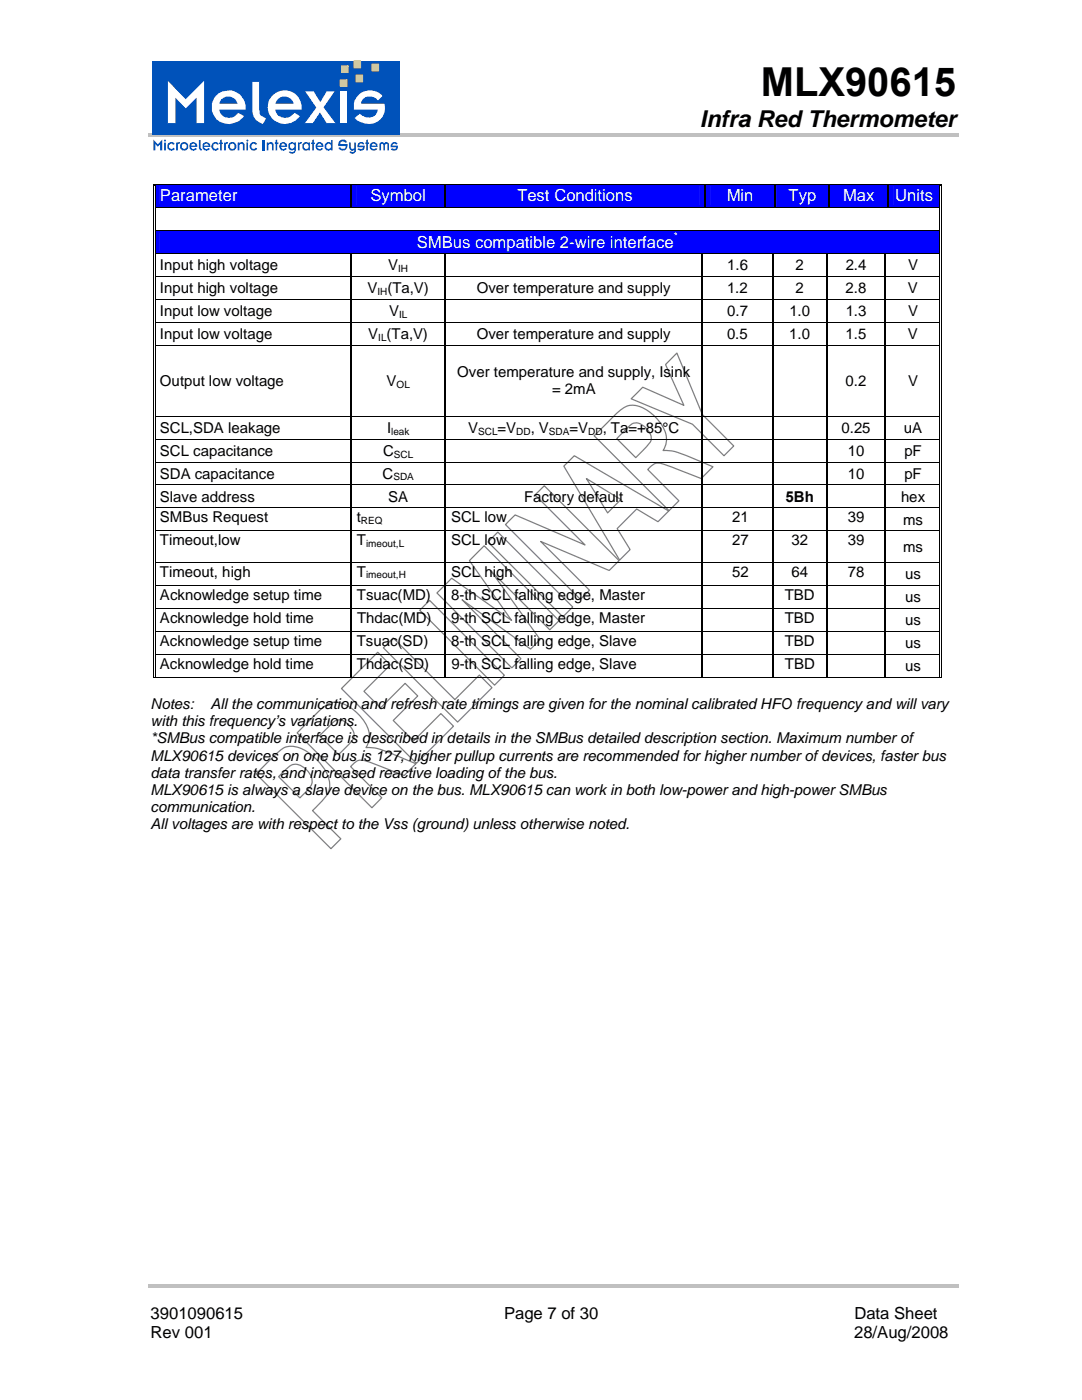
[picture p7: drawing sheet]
<svg xmlns="http://www.w3.org/2000/svg" width="216mm" height="279mm" viewBox="0 0 216 279" stroke-linecap="round" stroke-linejoin="round" font-family="sans-serif">
<g fill="none" stroke="#808080" stroke-width=".25">
<path d="M125.9 79.6l2.3-2.3 8.3 3.6-3.7-8.2 2.3-2.2 5 12.2 6.3 6.3-1.9 2-6.3-6.3zM106.8 98.8l1.8-1.9 14.9 15-1.9 2-13.7-5.8 9.7 9.7-1.8 1.8-14.9-14.9 1.9-1.9 13.9 6zM112.5 93l2.1-2 18.8 11-2.1 2.1-4.3-2.5-3.9 3.9 2.6 4.2-2.1 2.1zM117 95.5l6.9 4.2-2.7 2.7zM118.6 87l2.6-2.6a12.9 12.9 0 0 1 4.2-3.4 6.6 6.6 0 0 1 5.8 2.7 5 5 0 0 1 1.1 6.2 13.3 13.3 0 0 1 6.4 1.8l3.6 1.5-2.4 2.3-5.4-2.1a7.4 7.4 0 0 0-3.7-.9l-.8 .5-.8 .7 6.3 6.2-2 2zM124.6 86l.4-.4a2.18 2.18 0 0 1 2.7-1 3.4 3.4 0 0 1 2.2 3.3l-.7 1-2.3 2.4-3.8-3.8zM87.2 118.3l2.9-2.9 12 8.4-8.4-11.9 2.9-3 14.9 15-1.8 1.8-11.7-11.8 9.8 13.7-.4 .4-1.5 1.5-13.7-9.8 11.7 11.8-1.8 1.8zM97.4 108.2l1.9-2 15 14.9-2 2zM70.3 135.2l5.1-5 2.5 2.5-5.3 5.3 3.3 3.3 4.9-4.9 2.6 2.5-4.9 4.9 4 4 5.5-5.4 2.5 2.5-7.4 7.4-15-14.9zM76.5 129.3l2-2 12.3 12.3 4.9-4.9 2.5 2.5-6.9 6.9zM84.4 121.1l1.3-1.3 14.9 15-1.9 1.9-14.9-14.9zM54.3 151.3a6 6 0 0 1 3.4-2.3 7.6 7.6 0 0 1 5.9 3 6 6 0 0 1 1.9 6.2l-1.1 1.4-2 2.2 5.6 5.6-2 2-14.9-14.9z"/>
<path d="M55.8 154.8l.5-.5a4.1 4.1 0 0 1 2.8-1.8 3.8 3.8 0 0 1 3.1 3.9 9.8 9.8 0 0 1-2.4 2.8l-4.2-4.2zM61.9 143.7a13.5 13.5 0 0 1 4.2-3.5 6.7 6.7 0 0 1 5.8 2.8 5 5 0 0 1 1.1 6.2 11.3 11.3 0 0 1 5.9 1.5l4.1 1.7-2.4 2.4-5.4-2.2a7 7 0 0 0-3.7-.8l-.5 .2-1 1 6.2 6.2-2 2-14.9-14.9zM63.8 146.8l1.2-1.2a5.5 5.5 0 0 1 2.4-1.9 3.6 3.6 0 0 1 3.3 3.2 7.8 7.8 0 0 1-2.6 3.1l-.5 .6z"/>
</g>
<g fill="#c0c0c0">
<path d="M29.5 26.6h161.8v.7h-161.8z"/>
<path d="M29.5 256.3h161.8v.7h-161.8z"/>
</g>
<g fill="#fff">
<path d="M34 16.3l3.5 3.7 3.6-3.7v8.2h-1.5v-4.9l-2.1 2.1-2-2.1v4.9h-1.5z" fill-rule="evenodd"/>
<path d="M43.4 19.2a3.3 3.3 0 0 1 3.9-.7 3.3 3.3 0 0 1 1.9 3.4h-5.2a2.05 2.05 0 0 0 1.6 1.6 2.05 2.05 0 0 0 2.2-.9l1.1 .6a3.5 3.5 0 0 1-6.1-.6 3.1 3.1 0 0 1 .6-3.4zM44.6 19.7l-.6 1.1h3.7a1.91 1.91 0 0 0-3.1-1.1z" fill-rule="evenodd"/>
<path d="M50.5 16.5h1.4v5.6a1.51 1.51 0 0 0 1.3 1.5l-.6 1.2-.5-.3a2.44 2.44 0 0 1-1.6-2.2z" fill-rule="evenodd"/>
<path d="M54.2 19.4a3.4 3.4 0 0 1 3.9-1 3.4 3.4 0 0 1 2.1 3.5h-5.2a2.05 2.05 0 0 0 1.6 1.6 2.05 2.05 0 0 0 2.1-.9l1.2 .6a3.6 3.6 0 0 1-6.2-.5 3.3 3.3 0 0 1 .5-3.3zM55.7 19.7l-.5 .5-.2 .6h3.6a1.91 1.91 0 0 0-2.9-1.1z" fill-rule="evenodd"/>
<path d="M60.8 18.3h1.7l1.3 2.1 1.3-2.1h1.5l-2.1 3.1 2.2 3.1h-1.7l-1.2-2.1-1.5 2.1h-1.5l2.2-3z" fill-rule="evenodd"/>
<path d="M71.2 19.1a3.5 3.5 0 0 1 4.8 .2l-.9 .8a1.93 1.93 0 0 0-3.2 .1l-.2 .6h4.6a3.2 3.2 0 0 1-1.1 3.4 3.2 3.2 0 0 1-3.6 .1l-1.1-.7 1.1-.9a2.01 2.01 0 0 0 3.4-.4v-.3h-4.6a3.1 3.1 0 0 1 .8-2.9z" fill-rule="evenodd"/>
</g>
<path d="M67.7 18.3h1.4v6.2h-1.4z" fill="#fff"/>
<path d="M30.4 12.2h49.3v14.7h-49.3z" fill="#0052ba"/>
<g fill="#fff">
<path d="M33.5 16.2l3.6 3.6 3.6-3.6v8.4h-1.5v-5.1l-2.1 2.2-2.1-2.2v5.1h-1.5z" fill-rule="evenodd"/>
<path d="M43.2 19a3.4 3.4 0 0 1 3.9-.6 3.4 3.4 0 0 1 1.9 3.5h-5.2a2.01 2.01 0 0 0 1.6 1.6 2.01 2.01 0 0 0 2.1-1l1.2 .7a3.6 3.6 0 0 1-6-.1 3.3 3.3 0 0 1 .5-4.1zM44.2 19.8l-.4 .9h3.6a1.97 1.97 0 0 0-3.2-.9z" fill-rule="evenodd"/>
<path d="M50.4 16.3h1.3l.1 6.4 .2 .4 1.1 .5-.6 1.2-.5-.3a2.48 2.48 0 0 1-1.6-2.2z" fill-rule="evenodd"/>
<path d="M54.1 19.4a3.4 3.4 0 0 1 4-1.1 3.4 3.4 0 0 1 2.1 3.6h-5.3a2.07 2.07 0 0 0 1.7 1.6 2.07 2.07 0 0 0 2.1-1l1.2 .7a3.5 3.5 0 0 1-4.2 1.3 3.5 3.5 0 0 1-2.2-3.7l.1-.7zM55.4 19.8l-.5 .9h3.7a1.89 1.89 0 0 0-3.2-.9z" fill-rule="evenodd"/>
<path d="M60.9 18.2h1.7l1.3 2.2 1.3-2.2h1.6l-2.2 3.2 2.4 3.2h-1.8l-1.4-2.2-1.4 2.2h-1.6l2.3-3.1z" fill-rule="evenodd"/>
<path d="M71.9 18.6a3.4 3.4 0 0 1 4.4 .6l-.9 .9a1.95 1.95 0 0 0-3.3 .3v.3h4.7a3.3 3.3 0 0 1-1.3 3.5 3.3 3.3 0 0 1-3.6 .1l-.7-.3-.4-.4 1-.9a2.14 2.14 0 0 0 3.3-.1l.3-.7h-4.7a2.96 2.96 0 0 1 1.2-3.3z" fill-rule="evenodd"/>
</g>
<path d="M67.9 18.2h1.4v6.4h-1.4z" fill="#fff"/>
<path d="M67.9 15.9h1.4v1.4h-1.4z" fill="#fad716"/>
<path d="M67.9 15.9h1.4v1.4h-1.4z" fill="none" stroke="#fad716" stroke-width=".2"/>
<path d="M68.1 13.1h1.4v1.4h-1.4z" fill="#fad716"/>
<path d="M68.1 13.1h1.4v1.4h-1.4z" fill="none" stroke="#fad716" stroke-width=".2"/>
<path d="M71 15h1.4v1.3h-1.4z" fill="#fad716"/>
<path d="M71 15h1.4v1.3h-1.4z" fill="none" stroke="#fad716" stroke-width=".2"/>
<path d="M74.2 12.8h1.3v1.4h-1.3z" fill="#fad716"/>
<path d="M74.2 12.8h1.3v1.4h-1.3z" fill="none" stroke="#fad716" stroke-width=".2"/>
<path d="M70.6 12.2h1.4v1.3h-1.4z" fill="#fad716"/>
<path d="M70.6 12.2h1.4v1.3h-1.4z" fill="none" stroke="#fad716" stroke-width=".2"/>
<g fill="#0052ba">
<path d="M30.6 27.9l.9 .9 .9-.9v2.1h-.4v-1.3l-.5 .6-.5-.6v1.3h-.4z" fill-rule="evenodd"/>
<path d="M32.8 28.4h.3v1.6h-.3zM32.9 27.9h.2l-.1 .4-.2-.1z" fill-rule="evenodd"/>
<path d="M33.6 28.6a.76 .76 0 0 1 1.2 .1l-.4 .1a.4 .4 0 0 0-.4-.1 .4 .4 0 0 0-.3 .3v.4a.46 .46 0 0 0 .4 .4 .46 .46 0 0 0 .5-.3l.2 .2-.1 .2a.82 .82 0 0 1-1.3-.4v-.6z" fill-rule="evenodd"/>
<path d="M35.2 28.4h.3v.2l.1-.3h.3l-.1 .4h-.1l-.2 .1v1.2h-.3z" fill-rule="evenodd"/>
<path d="M35.9 29.2a.86 .86 0 0 1 1.7 0 .86 .86 0 0 1-1.7 0zM36.3 28.9v.5l.1 .2a.55 .55 0 0 0 .8-.2l-.1-.5a.46 .46 0 0 0-.8 0z" fill-rule="evenodd"/>
<path d="M38 28.6a.83 .83 0 0 1 .9-.1 .83 .83 0 0 1 .5 .8h-1.3a.51 .51 0 0 0 .4 .4 .51 .51 0 0 0 .5-.2l.3 .2a.86 .86 0 0 1-1.3 .2 .86 .86 0 0 1 0-1.3zM38.3 28.7l-.2 .4h.9a.45 .45 0 0 0-.7-.4z" fill-rule="evenodd"/>
<path d="M39.7 27.9h.3v1.7l.3 .2-.1 .3-.5-.5z" fill-rule="evenodd"/>
<path d="M40.6 28.6a.88 .88 0 0 1 .9-.1 .88 .88 0 0 1 .5 .8h-1.3a.48 .48 0 0 0 .4 .5 .48 .48 0 0 0 .5-.3l.3 .2-.2 .2a.84 .84 0 0 1-1.3-.4v-.6zM40.9 28.7l-.2 .4h.9a.45 .45 0 0 0-.7-.4z" fill-rule="evenodd"/>
<path d="M42.4 28.6l.1-.1a.88 .88 0 0 1 1.2 .2l-.3 .2a.49 .49 0 0 0-.8 0 .49 .49 0 0 0 .1 .7 .42 .42 0 0 0 .7-.1l.3 .2a.86 .86 0 0 1-1.3 .1 .86 .86 0 0 1 0-1.2z" fill-rule="evenodd"/>
<path d="M43.9 27.9h.3v.5h.3v.3h-.3v1.3h-.3v-1.3h-.1v-.3h.1z" fill-rule="evenodd"/>
<path d="M44.7 28.4h.3v.2l.2-.3 .3 .1-.1 .3h-.1l-.3 .1v1.2h-.3z" fill-rule="evenodd"/>
<path d="M45.5 29.2a.85 .85 0 0 1 1.7 0 .85 .85 0 0 1-1.7 0zM45.9 28.9v.2a.45 .45 0 0 0 .3 .6 .45 .45 0 0 0 .6-.3v-.4a.47 .47 0 0 0-.4-.4 .47 .47 0 0 0-.5 .3z" fill-rule="evenodd"/>
<path d="M47.4 28.4l.4 .1a.57 .57 0 0 1 1 .2v1.3h-.3v-1.2a.4 .4 0 0 0-.4-.1 .4 .4 0 0 0-.3 .3v1h-.4z" fill-rule="evenodd"/>
<path d="M49.2 28.4h.3v1.6h-.3zM49.3 27.9h.3l-.2 .4-.2-.2z" fill-rule="evenodd"/>
<path d="M50.1 28.6l.4-.3h.3l.5 .4-.3 .2a.5 .5 0 0 0-.7 0 .5 .5 0 0 0 0 .7 .5 .5 0 0 0 .7-.1l.3 .2a.86 .86 0 0 1-1.2 .2 .86 .86 0 0 1 0-1.3z" fill-rule="evenodd"/>
</g>
<path d="M52.7 27.9v2.1" fill="none" stroke="#0052ba" stroke-width=".4"/>
<g fill="#0052ba">
<path d="M53.2 28.4l.4 .1a.57 .57 0 0 1 1 .2v1.3h-.3v-1.1a.43 .43 0 0 0-.7 .1v1h-.4z" fill-rule="evenodd"/>
<path d="M55 27.9h.3v.5h.2v.3h-.2v1.3h-.3v-1.3h-.2z" fill-rule="evenodd"/>
<path d="M55.9 28.6a.81 .81 0 0 1 1-.2 .81 .81 0 0 1 .4 .9h-1.2l.1 .3a.47 .47 0 0 0 .8-.1l.2 .2a.86 .86 0 0 1-1.2 .1 .86 .86 0 0 1-.1-1.2zM56.3 28.7l-.2 .4h.8l-.2-.4z" fill-rule="evenodd"/>
<path d="M57.6 28.7a.7 .7 0 0 1 1.1-.1v-.2h.4v1.5a.78 .78 0 0 1-.6 .8 .78 .78 0 0 1-.9-.4l.3-.1 .1 .1h.5l.2-.2v-.3a.69 .69 0 0 1-1.1-.3zM58 28.7l-.1 .3v.5a.43 .43 0 0 0 .5 .2 .43 .43 0 0 0 .3-.3l-.1-.7z" fill-rule="evenodd"/>
<path d="M59.5 28.4h.3v.2l.1-.3 .4 .1-.2 .3h-.1l-.2 .1v1.2h-.3z" fill-rule="evenodd"/>
<path d="M60.4 28.7l.5-.4 .5 .1 .1 .2v-.2h.3v1.6l-.4-.1a.68 .68 0 0 1-1.1-.4zM60.8 28.7l-.2 .3v.4a.49 .49 0 0 0 .8 .1 .49 .49 0 0 0-.1-.8z" fill-rule="evenodd"/>
<path d="M62.3 27.9h.3v.5h.2v.3h-.2v1.3h-.3v-1.3h-.2v-.3h.2z" fill-rule="evenodd"/>
<path d="M63.2 28.6a.81 .81 0 0 1 .9-.1 .81 .81 0 0 1 .5 .8h-1.2l.1 .4 .4 .1 .3-.3 .3 .2-.2 .2a.86 .86 0 0 1-1.2-.1 .86 .86 0 0 1 .1-1.2zM63.4 28.9v.2h.8l-.3-.4h-.3z" fill-rule="evenodd"/>
<path d="M65.1 28.5l.2-.2h.4l.4 .3v-.7h.3v2.1h-.3l-.1-.1-.5 .2-.6-.4-.1-.8zM65.1 29v.4a.47 .47 0 0 0 .7 .2 .47 .47 0 0 0 .2-.6 .47 .47 0 0 0-.7-.2z" fill-rule="evenodd"/>
<path d="M67.7 28.2l.2-.2a.87 .87 0 0 1 1.1 0l.3 .3-.4 .2a.54 .54 0 0 0-.6-.3 .54 .54 0 0 0-.4 .5h1.4a1.01 1.01 0 0 1-.5 1.3 1.01 1.01 0 0 1-1.3-.5l.3-.1 .4 .3h.5l.3-.6h-1.5z" fill-rule="evenodd"/>
<path d="M69.7 28.4h.3v1.1a.43 .43 0 0 0 .7 0v-1.1h.3v1.8l-.4 .4a.69 .69 0 0 1-.9-.3l.3-.1 .1 .1h.4l.2-.4a.56 .56 0 0 1-.6 .2 .56 .56 0 0 1-.4-.5z" fill-rule="evenodd"/>
<path d="M71.5 28.6l.4-.3h.4l.4 .4-.3 .2-.1-.2h-.4l-.3 .4h1.2a.84 .84 0 0 1-.5 .9 .84 .84 0 0 1-1-.2l.3-.2a.5 .5 0 0 0 .8-.2h-1.1z" fill-rule="evenodd"/>
<path d="M73.1 27.9h.3v.5h.2v.3h-.2v1.3h-.3v-1.3h-.2v-.3h.2z" fill-rule="evenodd"/>
<path d="M74 28.6a.88 .88 0 0 1 .9-.1 .88 .88 0 0 1 .5 .8h-1.3a.51 .51 0 0 0 .4 .4 .51 .51 0 0 0 .5-.2l.3 .2-.2 .2a.84 .84 0 0 1-1.3-.4v-.6zM74.3 28.7l-.2 .4h.9a.45 .45 0 0 0-.7-.4z" fill-rule="evenodd"/>
<path d="M75.8 28.6a.47 .47 0 0 1 .5-.3 .47 .47 0 0 1 .4 .4 .49 .49 0 0 1 .5-.4 .49 .49 0 0 1 .4 .4v1.3h-.3v-1.3h-.2l-.3 .2v1.1h-.3v-1.2l-.2-.1-.3 .1v1.2h-.3z" fill-rule="evenodd"/>
<path d="M78.2 28.6a.77 .77 0 0 1 1.1 .1l-.2 .2-.2-.2h-.4l-.2 .4h1.1a.79 .79 0 0 1-.4 .9 .79 .79 0 0 1-1-.2l.3-.3a.43 .43 0 0 0 .4 .3 .43 .43 0 0 0 .4-.4h-1.2v-.4z" fill-rule="evenodd"/>
</g>
<g fill="#00f">
<path d="M31 37h38.9v4.3h-38.9z"/>
<path d="M31.9 37h37v3.8h-37z"/>
<path d="M70.2 37h18.6v4.3h-18.6z"/>
<path d="M71.2 37h16.5v3.8h-16.5z"/>
<path d="M89 37h51.5v4.3h-51.5z"/>
<path d="M90 37h49.5v3.8h-49.5z"/>
<path d="M140.8 37h13.8v4.3h-13.8z"/>
<path d="M141.8 37h11.8v3.8h-11.8z"/>
<path d="M154.9 37h10.5v4.3h-10.5z"/>
<path d="M155.9 37h8.4v3.8h-8.4z"/>
<path d="M165.6 37h11.5v4.3h-11.5z"/>
<path d="M166.6 37h9.4v3.8h-9.4z"/>
<path d="M177.3 37h10.1v4.3h-10.1z"/>
<path d="M178.4 37h8.1v3.8h-8.1z"/>
</g>
<g fill="#000">
<path d="M30.5 37h.2zM30.9 37h.1zM69.9 36.8h.3v.2h-.3zM88.8 36.8h.2v.2h-.2zM140.5 36.8h.3v.2h-.3zM154.6 36.8h.3v.2h-.3zM165.4 36.8h.2v.2h-.2zM177.1 36.8h.2v.2h-.2zM187.4 37h.2zM187.4 36.8h.5v.2h-.5zM187.7 37h.2zM30.5 41.3h.2v.2h-.2z"/>
<path d="M30.9 41.3h.1v.2h-.1zM187.4 41.3h.2v.2h-.2zM187.7 41.3h.2v.2h-.2z"/>
</g>
<path d="M30.5 36.9h39.4M70.2 36.9h18.6M88.9 37v4.3M89 36.9h51.5M140.6 37v4.3M140.8 36.9h13.8M154.7 37v4.3M154.9 36.9h10.5M165.5 37v4.3M165.6 36.9h11.5M177.2 37v4.3M177.3 36.9h10.1" fill="none" stroke="#000" stroke-width=".23"/>
<path d="M31 37h38.9M70.2 37h18.6M89 37h51.5M140.8 37h13.8M154.9 37h10.5M165.6 37h11.5M177.3 37h10.1" fill="none" stroke="#00f" stroke-width=".2"/>
<path d="M30.6 37v4.3M30.9 37v4.3M187.5 37v4.3M187.8 37v4.3M30.6 41.5v4.4M30.9 41.5v4.4M31 41.4h156.4M187.5 41.5v4.4M187.8 41.5v4.4" fill="none" stroke="#000" stroke-width=".2"/>
<path d="M70 37v4.3" fill="none" stroke="#000" stroke-width=".25"/>
<g fill="#00f">
<path d="M31 46.1h156.4v4.4h-156.4z"/>
<path d="M31.9 46.4h154.6v3.8h-154.6z"/>
</g>
<g fill="#000">
<path d="M30.5 45.9h.2v.2h-.2zM30.5 50.5h.2v.2h-.2zM30.5 55.1h.2v.1h-.2zM30.5 59.7h.2v.1h-.2zM30.9 45.9h.1v.2h-.1zM30.9 50.5h.1v.2h-.1zM30.9 55.1h.1v.1h-.1zM30.9 59.7h.1v.1h-.1zM187.4 45.9h.2v.2h-.2zM187.4 50.5h.2v.2h-.2zM187.4 55.1h.2v.1h-.2zM187.4 59.7h.2v.1h-.2z"/>
<path d="M187.7 45.9h.2v.2h-.2zM187.7 50.5h.2v.2h-.2zM187.7 55.1h.2v.1h-.2zM187.7 59.7h.2v.1h-.2zM30.5 64.2h.2v.2h-.2zM30.5 68.8h.2v.2h-.2zM30.9 64.2h.1v.2h-.1zM30.9 68.8h.1v.2h-.1zM187.4 64.2h.2v.2h-.2zM187.4 68.8h.2v.2h-.2zM187.7 64.2h.2v.2h-.2zM187.7 68.8h.2v.2h-.2z"/>
<path d="M30.5 83h.2v.1h-.2zM30.5 87.5h.2v.2h-.2zM30.5 92.1h.2v.2h-.2zM30.5 96.7h.2v.2h-.2zM30.9 83h.1v.1h-.1zM30.9 87.5h.1v.2h-.1zM30.9 92.1h.1v.2h-.1zM30.9 96.7h.1v.2h-.1zM187.4 83h.2v.1h-.2zM187.4 87.5h.2v.2h-.2zM187.4 92.1h.2v.2h-.2zM187.4 96.7h.2v.2h-.2z"/>
<path d="M187.7 83h.2v.1h-.2zM187.7 87.5h.2v.2h-.2zM187.7 92.1h.2v.2h-.2zM187.7 96.7h.2v.2h-.2zM30.5 101.3h.2v.2h-.2zM30.5 105.9h.2v.1h-.2zM30.5 112.2h.2v.1h-.2zM30.5 116.8h.2v.1h-.2zM30.9 101.3h.1v.2h-.1zM30.9 105.9h.1v.1h-.1zM30.9 112.2h.1v.1h-.1zM30.9 116.8h.1v.1h-.1z"/>
<path d="M187.4 101.3h.2v.2h-.2zM187.4 105.9h.2v.1h-.2zM187.4 112.2h.2v.1h-.2zM187.4 116.8h.2v.1h-.2zM187.7 101.3h.2v.2h-.2zM187.7 105.9h.2v.1h-.2zM187.7 112.2h.2v.1h-.2zM187.7 116.8h.2v.1h-.2zM30.5 121.3h.2v.2h-.2zM30.5 125.9h.2v.2h-.2zM30.5 130.5h.2v.2h-.2zM30.9 121.3h.1v.2h-.1z"/>
<path d="M30.9 125.9h.1v.2h-.1zM30.9 130.5h.1v.2h-.1zM187.4 121.3h.2v.2h-.2zM187.4 125.9h.2v.2h-.2zM187.4 130.5h.2v.2h-.2zM187.4 135.1h.5v.2h-.5zM187.7 121.3h.2v.2h-.2zM187.7 125.9h.2v.2h-.2zM187.7 130.5h.2v.2h-.2z"/>
</g>
<g fill="none" stroke="#000" stroke-width=".2">
<path d="M30.6 46.1v4.4M30.6 50.7v4.4M30.6 55.2v4.5M30.6 59.8v4.4M30.9 46.1v4.4M30.9 50.7v4.4M30.9 55.2v4.5M30.9 59.8v4.4M31 46h156.4M31 50.6h156.4M31 55.2h156.4M31 59.7h156.4"/>
<path d="M187.5 46.1v4.4M187.5 50.7v4.4M187.5 55.2v4.5M187.5 59.8v4.4M187.8 46.1v4.4M187.8 50.7v4.4M187.8 55.2v4.5M187.8 59.8v4.4M30.6 64.4v4.4M30.6 69v14M30.9 64.4v4.4M30.9 69v14"/>
<path d="M31 64.3h156.4M31 68.9h156.4M187.5 64.4v4.4M187.5 69v14M187.8 64.4v4.4M187.8 69v14M30.6 83.1v4.4M30.6 87.7v4.4M30.6 92.3v4.4M30.6 96.9v4.4M30.9 83.1v4.4M30.9 87.7v4.4"/>
<path d="M30.9 92.3v4.4M30.9 96.9v4.4M31 83h156.4M31 87.6h156.4M31 92.2h156.4M31 96.8h156.4M187.5 83.1v4.4M187.5 87.7v4.4M187.5 92.3v4.4M187.5 96.9v4.4M187.8 83.1v4.4M187.8 87.7v4.4"/>
<path d="M187.8 92.3v4.4M187.8 96.9v4.4M30.6 101.5v4.4M30.6 106v6.2M30.6 112.3v4.5M30.6 116.9v4.4M30.9 101.5v4.4M30.9 106v6.2M30.9 112.3v4.5M30.9 116.9v4.4M31 101.4h156.4M31 105.9h156.4"/>
<path d="M31 112.3h156.4M31 116.8h156.4M187.5 101.5v4.4M187.5 106v6.2M187.5 112.3v4.5M187.5 116.9v4.4M187.8 101.5v4.4M187.8 106v6.2M187.8 112.3v4.5M187.8 116.9v4.4M30.5 135.2h156.9M30.6 121.5v4.4"/>
<path d="M30.6 126.1v4.4M30.6 130.7v4.4M30.9 121.5v4.4M30.9 126.1v4.4M30.9 130.7v4.4M31 121.4h156.4M31 126h156.4M31 130.6h156.4M187.5 121.5v4.4M187.5 126.1v4.4M187.5 130.7v4.4M187.8 121.5v4.4"/>
<path d="M187.8 126.1v4.4M187.8 130.7v4.4"/>
</g>
<g fill="none" stroke="#000" stroke-width=".25">
<path d="M70 50.7v4.4M70 55.2v4.5M70 59.8v4.4M140.1 50.7v4.4M140.1 55.2v4.5M140.1 59.8v4.4M154.2 50.7v4.4M154.2 55.2v4.5M154.2 59.8v4.4M70 64.4v4.4M70 69v14M140.1 64.4v4.4"/>
<path d="M140.1 69v14M154.2 64.4v4.4M154.2 69v14M70 83.1v4.4M70 87.7v4.4M70 92.3v4.4M70 96.9v4.4M140.1 83.1v4.4M140.1 87.7v4.4M140.1 92.3v4.4M140.1 96.9v4.4M154.2 83.1v4.4"/>
<path d="M154.2 87.7v4.4M154.2 92.3v4.4M154.2 96.9v4.4M70 101.5v4.4M70 106v6.2M70 112.3v4.5M70 116.9v4.4M140.1 101.5v4.4M140.1 106v6.2M140.1 112.3v4.5M140.1 116.9v4.4M154.2 101.5v4.4"/>
<path d="M154.2 106v6.2M154.2 112.3v4.5M154.2 116.9v4.4M70 121.5v4.4M70 126.1v4.4M70 130.7v4.4M140.1 121.5v4.4M140.1 126.1v4.4M140.1 130.7v4.4M154.2 121.5v4.4M154.2 126.1v4.4M154.2 130.7v4.4"/>
</g>
<g fill="none" stroke="#000" stroke-width=".23">
<path d="M88.9 50.7v4.4M88.9 55.2v4.5M88.9 59.8v4.4M164.9 50.7v4.4M164.9 55.2v4.5M164.9 59.8v4.4M176.7 50.7v4.4M176.7 55.2v4.5M176.7 59.8v4.4M88.9 64.4v4.4M88.9 69v14M164.9 64.4v4.4"/>
<path d="M164.9 69v14M176.7 64.4v4.4M176.7 69v14M88.9 83.1v4.4M88.9 87.7v4.4M88.9 92.3v4.4M88.9 96.9v4.4M164.9 83.1v4.4M164.9 87.7v4.4M164.9 92.3v4.4M164.9 96.9v4.4M176.7 83.1v4.4"/>
<path d="M176.7 87.7v4.4M176.7 92.3v4.4M176.7 96.9v4.4M88.9 101.5v4.4M88.9 106v6.2M88.9 112.3v4.5M88.9 116.9v4.4M164.9 101.5v4.4M164.9 106v6.2M164.9 112.3v4.5M164.9 116.9v4.4M176.7 101.5v4.4"/>
<path d="M176.7 106v6.2M176.7 112.3v4.5M176.7 116.9v4.4M88.9 121.5v4.4M88.9 126.1v4.4M88.9 130.7v4.4M164.9 121.5v4.4M164.9 126.1v4.4M164.9 130.7v4.4M176.7 121.5v4.4M176.7 126.1v4.4M176.7 130.7v4.4"/>
</g>
<text font-size="8" x="151.8" y="19.2">MLX90615</text>
<text font-size="4.6" x="139.7" y="25.3">Infra Red Thermometer</text>
<g font-size="3.3" fill="#fff">
<text x="31.9" y="40.1">Parameter</text>
<text x="73.9" y="40.1">Symbol</text>
<text x="103.2" y="40.1">Test Conditions</text>
<text x="145" y="40.1">Min</text>
<text x="157.4" y="40.1">Typ</text>
<text x="168.2" y="40.1">Max</text>
<text x="178.6" y="40.1">Units</text>
<text x="83.2" y="49.5">SMBus compatible 2-wire interface</text>
</g>
<g font-size="3.3">
<text x="30.1" y="263.1">3901090615</text>
<text x="100.6" y="263.1">Page 7 of 30</text>
<text x="170.5" y="263.1">Data Sheet</text>
<text x="30.1" y="267">Rev 001</text>
<text x="170.5" y="267">28/Aug/2008</text>
</g>
<g font-size="3">
<text x="31.9" y="53.9">Input high voltage</text>
<text x="77.5" y="53.9">V</text>
<text x="145.1" y="53.9">1.6</text>
<text x="158.8" y="53.9">2</text>
<text x="168.7" y="53.9">2.4</text>
<text x="181.2" y="53.9">V</text>
<text x="31.9" y="58.5">Input high voltage</text>
<text x="73.3" y="58.5">V (Ta,V)</text>
<text x="95.1" y="58.5">Over temperature and supply</text>
<text x="145.1" y="58.5">1.2</text>
<text x="158.7" y="58.5">2</text>
<text x="168.7" y="58.5">2.8</text>
<text x="181.2" y="58.5">V</text>
<text x="31.9" y="63.1">Input low voltage</text>
<text x="77.6" y="63.1">V</text>
<text x="145.1" y="63.1">0.7</text>
<text x="157.5" y="63.1">1.0</text>
<text x="168.7" y="63.1">1.3</text>
<text x="181.2" y="63.1">V</text>
<text x="31.9" y="67.7">Input low voltage</text>
<text x="73.5" y="67.7">V (Ta,V)</text>
<text x="95.1" y="67.7">Over temperature and supply</text>
<text x="145.1" y="67.7">0.5</text>
<text x="157.5" y="67.7">1.0</text>
<text x="168.7" y="67.7">1.5</text>
<text x="181.2" y="67.7">V</text>
<text x="31.9" y="77">Output low voltage</text>
<text x="77.1" y="77">V</text>
<text x="91.2" y="75.3">Over temperature and supply, Isink</text>
<text x="168.7" y="77">0.2</text>
<text x="181.2" y="77">V</text>
<text x="110.2" y="78.7">= 2mA</text>
<text x="31.9" y="86.4">SCL,SDA leakage</text>
<text x="77.2" y="86.4">I</text>
<text x="93.4" y="86.4">V</text>
<text x="99.3" y="86.4">=V</text>
<text x="105.9" y="86.4">, V</text>
<text x="113.7" y="86.4">=V</text>
<text x="120.3" y="86.4">, Ta=+85°C</text>
<text x="167.9" y="86.4">0.25</text>
<text x="180.4" y="86.4">uA</text>
<text x="31.9" y="91">SCL capacitance</text>
<text x="31.9" y="95.5">SDA capacitance</text>
<text x="76.3" y="95.5">C</text>
<text x="76.5" y="91">C</text>
<text x="169.2" y="95.5">10</text>
<text x="169.2" y="91">10</text>
<text x="180.5" y="95.5">pF</text>
<text x="180.5" y="91">pF</text>
<text x="31.9" y="100.1">Slave address</text>
<text x="77.5" y="100.1">SA</text>
<text x="104.6" y="100.1">Factory default</text>
<text x="156.8" y="100.1">5Bh</text>
<text x="179.8" y="100.1">hex</text>
<text x="31.9" y="104.2">SMBus Request</text>
<text x="71.2" y="104.2">t</text>
<text x="90" y="104.2">SCL low</text>
<text x="146.1" y="104.2">21</text>
<text x="169.2" y="104.2">39</text>
<text x="180.2" y="104.7">ms</text>
<text x="31.9" y="108.8">Timeout,low</text>
<text x="71.2" y="108.8">T</text>
<text x="90" y="108.8">SCL low</text>
<text x="146.1" y="108.8">27</text>
<text x="157.9" y="108.8">32</text>
<text x="169.2" y="108.8">39</text>
<text x="180.2" y="110.2">ms</text>
<text x="31.9" y="115.1">Timeout, high</text>
<text x="31.9" y="119.7">Acknowledge setup time</text>
<text x="71.2" y="119.7">Tsuac(MD)</text>
<text x="71.2" y="115.1">T</text>
<text x="90" y="115.1">SCL high</text>
<text x="90.1" y="119.7">8-th SCL falling edge, Master</text>
<text x="146.1" y="115.1">52</text>
<text x="156.6" y="119.7">TBD</text>
<text x="157.9" y="115.1">64</text>
<text x="169.2" y="115.1">78</text>
<text x="180.6" y="115.6">us</text>
<text x="31.9" y="124.3">Acknowledge hold time</text>
<text x="71.2" y="124.3">Thdac(MD)</text>
<text x="90" y="124.3">9-th SCL falling edge, Master</text>
<text x="156.6" y="124.3">TBD</text>
<text x="180.6" y="120.2">us</text>
<text x="180.6" y="124.8">us</text>
<text x="31.9" y="128.8">Acknowledge setup time</text>
<text x="71.2" y="128.8">Tsuac(SD)</text>
<text x="90.1" y="128.8">8-th SCL falling edge, Slave</text>
<text x="156.6" y="128.8">TBD</text>
<text x="180.6" y="129.3">us</text>
<text x="31.9" y="133.4">Acknowledge hold time</text>
<text x="71.2" y="133.4">Thdac(SD)</text>
<text x="90.1" y="133.4">9-th SCL falling edge, Slave</text>
<text x="156.6" y="133.4">TBD</text>
<text x="180.6" y="133.9">us</text>
<text x="30.1" y="141.5">Notes:</text>
<text x="42" y="141.5">All the communication and refresh rate timings are given for the nominal calibrated HFO frequency and will vary</text>
<text x="30.1" y="144.9">with this frequency’s variations.</text>
<text x="30.1" y="148.3">*SMBus compatible interface is described in details in the SMBus detailed description section. Maximum number of</text>
<text x="30.1" y="151.8">MLX90615 devices on one bus is 127, higher pullup currents are recommended for higher number of devices, faster bus</text>
<text x="30.1" y="155.2">data transfer rates, and increased reactive loading of the bus.</text>
<text x="30.1" y="158.7">MLX90615 is always a slave device on the bus. MLX90615 can work in both low-power and high-power SMBus</text>
<text x="30.1" y="162.1">communication.</text>
<text x="30.1" y="165.5">All voltages are with respect to the Vss (ground) unless otherwise noted.</text>
</g>
<text font-size="2.2" fill="#fff" x="134.4" y="47.8">*</text>
<g font-size="2">
<text x="75.3" y="58.8">IH</text>
<text x="79.5" y="54.3">IH</text>
<text x="79.6" y="63.4">IL</text>
<text x="75.5" y="68">IL</text>
<text x="79.1" y="77.4">OL</text>
<text x="78" y="86.7">leak</text>
<text x="95.4" y="86.7">SCL</text>
<text x="103" y="86.7">DD</text>
<text x="109.5" y="86.7">SDA</text>
<text x="117.4" y="86.7">DD</text>
<text x="78.5" y="95.9">SDA</text>
<text x="78.6" y="91.3">SCL</text>
<text x="72" y="104.5">REQ</text>
<text x="73" y="109.1">imeout,L</text>
<text x="73" y="115.4">imeout,H</text>
</g>
</svg>
